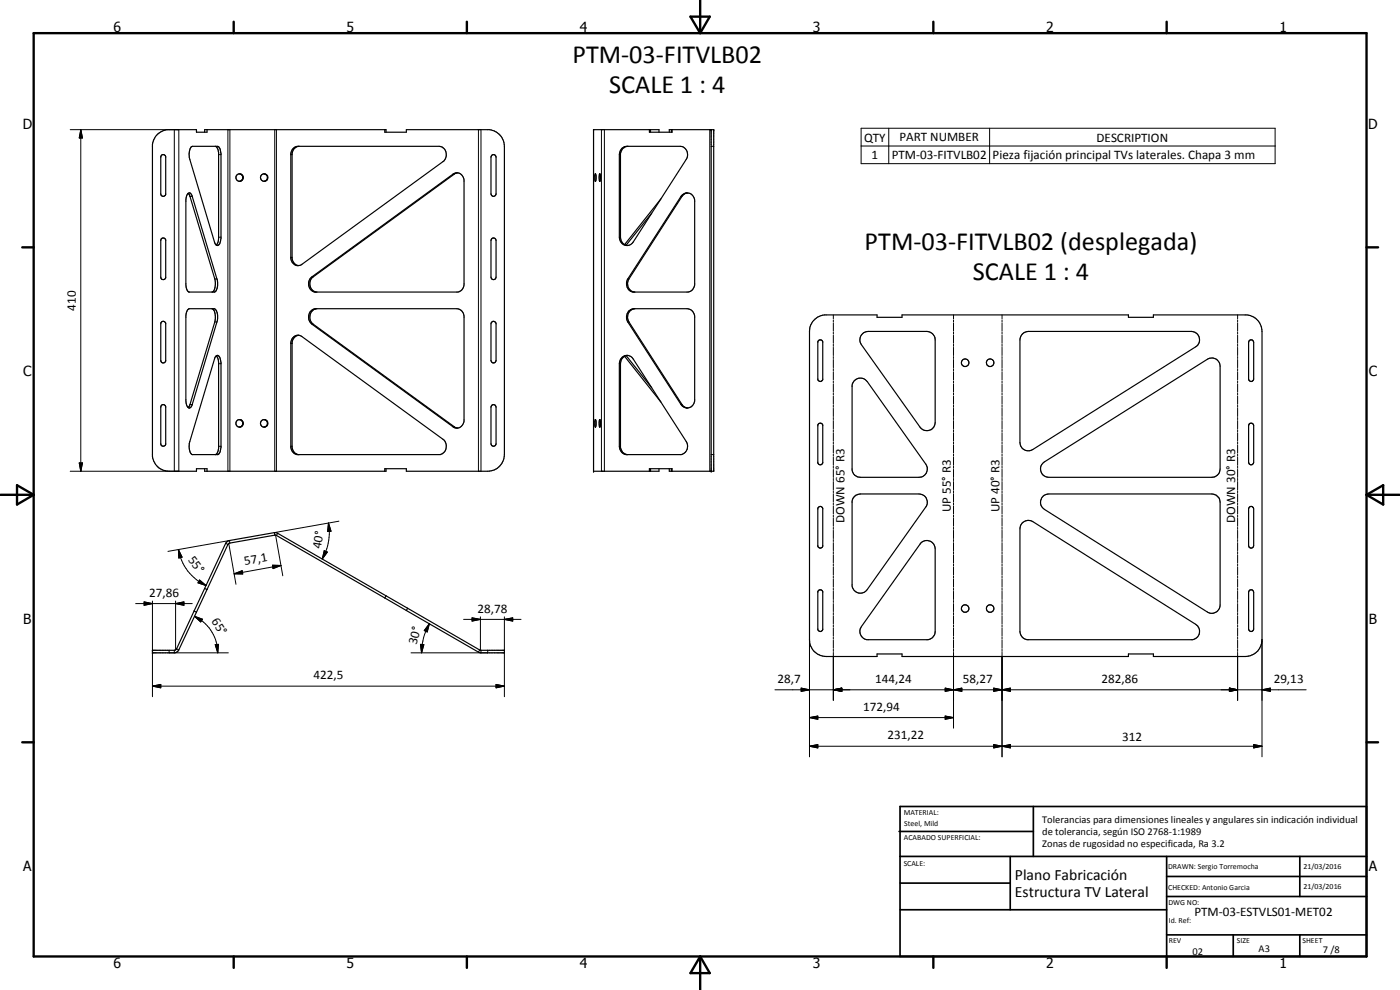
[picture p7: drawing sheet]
<svg xmlns="http://www.w3.org/2000/svg" width="420mm" height="297mm" viewBox="0 0 420 297" stroke-linecap="round" stroke-linejoin="round" font-family="sans-serif">
<g fill="none" stroke="#000" stroke-width=".35">
<path d="M61.4 39.7v-.8h54.5v.8M62.1 38.9v.8h-3.1v-.8h-8.8a5.1 5.1 0 0 0-4.4 4.4v93.6a5 5 0 0 0 4.9 4.5h8.3v-.8h3.1v.8M115.5 38.9v.8h6.5v-.8h24.9a5.1 5.1 0 0 1 4.5 5v92.5a5 5 0 0 1-5 5h-24.4v-.8h-6.5v.8M194.9 38.9v.8h6.8v-.8M195.2 38.9v.8M197.8 39.7v-.8h-19.7v102.5h19.7v-.8M200.9 39.7v-.8h13.3v102.5h-13.3v-.8M201.5 38.9v.8M213.4 38.9v102.5M48.5 46.6l.7-.2 .5 .5v11.4a.75 .75 0 0 1-.8 .6 .75 .75 0 0 1-.7-.7v-11zM56.4 58l.7-.1 .5 .7 7.6 25.4 .1 1.8a2.4 2.4 0 0 1-.9 1.8h-7.7l-.5-.4-.3-1-.1-26.2 .2-1.3zM56.5 58l.5 .9 7.5 25.1a3.9 3.9 0 0 1-.8 3.6"/>
<path d="M57.4 44.1l.4-.2h7.4a2.01 2.01 0 0 1 1.1 2.1v25.5a1.85 1.85 0 0 1-1.1 2.2l-.5-.3-.3-.8-7.4-24.8a4.7 4.7 0 0 1 .4-3.7zM64.6 43.9a1.89 1.89 0 0 1 1 1.8v25.8l-.2 1.1-.5 .9M72.1 52.2l.2 .1M72.5 52.4a1.13 1.13 0 0 1 .4 1.2 1.13 1.13 0 0 1-1.1 .8M79.4 52.2a1.12 1.12 0 0 1 .9 1.2 1.12 1.12 0 0 1-1.1 1M89.4 43.9h42.4a2.56 2.56 0 0 1 2.1 1.9 2.56 2.56 0 0 1-1 2.7l-42.3 30.8a2.14 2.14 0 0 1-3.3-1.7v-31.6a2.34 2.34 0 0 1 2.5-2.1M89.5 43.9a2.23 2.23 0 0 0-1.8 2.1v31.6a2.27 2.27 0 0 0 1.9 2.1M137.3 51.9l-.7 .2-42.6 31a2.62 2.62 0 0 0 .8 4.5M147.6 46.6a.74 .74 0 0 1 .8-.2 .74 .74 0 0 1 .5 .8v11a.76 .76 0 0 1-.8 .7 .76 .76 0 0 1-.7-.7v-11zM178.7 52.2l.2 .5-.2 1.7-.2-.5zM179.9 52.2l.3 .8-.2 1.4-.2-.8zM187.9 43.9a2.44 2.44 0 0 0-2 2.5v24.8a2.45 2.45 0 0 0 2.4 2.5"/>
<path d="M187.9 43.9h16.2a2.51 2.51 0 0 1 1.8 3.9l-15.9 24.8-.7 .8-1 .3M187.9 44a2.48 2.48 0 0 0-1.7 2v25.2a2.61 2.61 0 0 0 1.5 2.3M188.5 43.9l-.6 .1M198.4 59.6l-11 13.8M204.6 58.6a2.23 2.23 0 0 1 2.4-.6 2.23 2.23 0 0 1 1.5 2v25.5a2.4 2.4 0 0 1-2 2.1h-16.6a2.59 2.59 0 0 1-1.5-3.9zM206.4 57.9l-1 .3-.7 .7-15.9 24.8a2.54 2.54 0 0 0 1.5 3.9M48.3 71.8l.9-.4 .5 .6v11.4a.75 .75 0 0 1-.8 .5 .75 .75 0 0 1-.7-.8zM147.5 71.8a.76 .76 0 0 1 .8-.4 .76 .76 0 0 1 .6 .7v11a.76 .76 0 0 1-.8 .8 .76 .76 0 0 1-.7-.8zM188 73.6l.3 .1M195.6 64l-7.7 9.6M48.3 96.8a.78 .78 0 0 1 .8-.4 .78 .78 0 0 1 .6 .5v11.4a.75 .75 0 0 1-.8 .6 .75 .75 0 0 1-.7-.7zM56.5 92.8l7.8-.2a1.95 1.95 0 0 1 1 1.9l-.1 1.8-7.5 25.1a.81 .81 0 0 1-.5 .9 .81 .81 0 0 1-1-.4l-.4-1.6v-25.5l.2-1.3z"/>
<path d="M63.6 92.6a2.08 2.08 0 0 1 1 2.3l-.1 1.7-7.5 24.8-.5 .9M93 93.6l.8-.7 1-.3h42.3a2.32 2.32 0 0 1 2.2 2.2v31.6a2.13 2.13 0 0 1-3.3 1.7l-42.4-30.8a2.82 2.82 0 0 1-.6-3.7zM93.1 83.5l42.9-31.3a2.1 2.1 0 0 1 3.3 1.8v31.5l-.2 .7-.8 1-.9 .4h-43a2.63 2.63 0 0 1-1.3-4.1zM95.2 92.6a2.61 2.61 0 0 0-2.1 2 2.61 2.61 0 0 0 .9 2.7l42.6 30.9 .7 .2M147.5 96.8a.76 .76 0 0 1 .8-.4 .76 .76 0 0 1 .6 .8v11a.76 .76 0 0 1-.8 .7 .76 .76 0 0 1-.7-.7zM190.3 92.6a2.55 2.55 0 0 0-1.9 4l16 24.8 1 .9 1 .1M190.3 92.6h15.9a2.41 2.41 0 0 1 2.3 2.2v25.5a2.45 2.45 0 0 1-2.1 2.1M190.3 92.7a2.54 2.54 0 0 0-1.5 3.9l15.9 24.8a2.17 2.17 0 0 0 1.7 1M190.6 92.6l-.3 .1M244.2 96.1l1.2-1 2-.6h15.8v.7h7.5v-.7h68v.7h7.4v-.7h28.2a5 5 0 0 1 4.4 4.9v92.5a5 5 0 0 1-5 5.1h-27.6v-.8h-7.4v.8h-68v-.8h-7.5v.8h-15.3a5 5 0 0 1-5-5.1v-92.5l.3-1.5zM64.7 106.9a.83 .83 0 0 1 1-.1 .83 .83 0 0 1 .4 .9l.2 1.1-.1 25.8a2.04 2.04 0 0 1-.8 1.8h-7.7a3.8 3.8 0 0 1-.7-3.9zM64.9 106.8l.5 .9 .2 1.1v25.8a2.19 2.19 0 0 1-.9 1.8"/>
<path d="M87.9 101.3a1.96 1.96 0 0 1 2.7-.3l42.3 30.8a2.65 2.65 0 0 1-.8 4.6h-43a2.4 2.4 0 0 1-1.8-2.2v-31.5zM89.6 100.6a2.38 2.38 0 0 0-1.9 2.1v31.5a2.4 2.4 0 0 0 1.8 2.2M186.7 107.2a2.16 2.16 0 0 1 3.3 .5l15.9 24.8a2.6 2.6 0 0 1-1.5 3.9h-16.5a2.54 2.54 0 0 1-2-2.5v-24.8l.4-1.4zM187.4 106.9l11 13.7M187.9 106.7l7.7 9.6M188.3 106.6a2.5 2.5 0 0 0-2.1 2.5v25.1a2.47 2.47 0 0 0 2 2.2M245.6 102.2a.78 .78 0 0 1 1.3 .3v11.4a.77 .77 0 0 1-.7 .6 .77 .77 0 0 1-.8-.6v-11.4zM256.4 114.3a2.53 2.53 0 0 1 3.9 .2l17.5 24.7a2.49 2.49 0 0 1 .2 2.7 2.49 2.49 0 0 1-2.2 1.3h-17.6a2.47 2.47 0 0 1-2.5-2.1v-25.5zM258.9 100.1l1.7-.7h17.6a2.52 2.52 0 0 1 2.5 2.6v24.7a2.51 2.51 0 0 1-1.8 2.4 2.51 2.51 0 0 1-2.8-.9l-17.6-24.8a2.52 2.52 0 0 1 .4-3.3zM306.7 100.3l.9-.6 1-.3h48.9a2.5 2.5 0 0 1 2.4 1.9 2.5 2.5 0 0 1-1.1 2.8l-48.8 30.8a2.51 2.51 0 0 1-3.9-2.1v-30.8zM374.9 102.2l.8-.2 .5 .7v11a.76 .76 0 0 1-.7 .8 .76 .76 0 0 1-.8-.8v-11zM48.5 121.6l.7-.2 .5 .6v11.3a.76 .76 0 0 1-.8 .6 .76 .76 0 0 1-.7-.8v-10.9z"/>
<path d="M71.8 125.9a1.13 1.13 0 0 0-1 1.1 1.13 1.13 0 0 0 1 1.1M71.8 125.9a1.13 1.13 0 0 1 1.1 1.1 1.13 1.13 0 0 1-1.1 1.1M71.8 125.9h.3M72.1 128.1h-.3M72.3 126a1.13 1.13 0 0 1 .7 1 1.13 1.13 0 0 1-.7 1.1M79.2 125.9a1.12 1.12 0 0 1 1.1 1.1 1.12 1.12 0 0 1-1.1 1.1M79.2 125.9a1.13 1.13 0 0 0-1 1.1 1.13 1.13 0 0 0 1 1.1M79.2 125.9h.2M79.4 128.1h-.2M79.7 126a1.13 1.13 0 0 1 .7 1 1.13 1.13 0 0 1-.7 1.1M147.6 121.6a.74 .74 0 0 1 .8-.1 .74 .74 0 0 1 .5 .7v10.9a.76 .76 0 0 1-.8 .8 .76 .76 0 0 1-.7-.8v-10.9zM178.6 125.9l.3 .6-.2 1.6-.2-.5z"/>
<path d="M179.9 125.9l.3 .8-.2 1.4-.2-.7zM245.6 127.2l.9-.2 .4 .5v11.4a.76 .76 0 0 1-.7 .6 .76 .76 0 0 1-.8-.6v-11.4zM313.1 138.8l49.3-31a2.48 2.48 0 0 1 3.8 2.1v30.8a2.51 2.51 0 0 1-2.5 2.5h-48.9a2.51 2.51 0 0 1-2.4-1.6 2.51 2.51 0 0 1 .7-2.8zM374.9 127.2a.78 .78 0 0 1 .9-.2 .78 .78 0 0 1 .4 .7v11a.76 .76 0 0 1-.7 .8 .76 .76 0 0 1-.8-.8v-11zM61.4 140.6v.8h54.5v-.8M194.9 141.4v-.8h6.8v.8M195.2 140.6v.8M201.5 140.6v.8M245.5 152.3a.76 .76 0 0 1 .8-.4 .76 .76 0 0 1 .6 .6v11.4a.77 .77 0 0 1-.7 .6 .77 .77 0 0 1-.8-.6zM256.6 148.8l1.6-.6h17.6a2.47 2.47 0 0 1 2.2 1.3 2.47 2.47 0 0 1-.2 2.6l-17.5 24.8a2.5 2.5 0 0 1-2.7 1 2.5 2.5 0 0 1-1.9-2v-25.5l.2-.8zM306.8 156.9l.3-.2a2.47 2.47 0 0 1 2.9-.2l48.8 30.8a2.52 2.52 0 0 1 1.2 2.7 2.52 2.52 0 0 1-2.1 1.9h-49.6a2.58 2.58 0 0 1-2.2-2.4v-30.8l.3-1.2zM313 148.9l.7-.4 1.1-.3h48.9a2.46 2.46 0 0 1 2.5 2.5v30.8a2.5 2.5 0 0 1-3.8 2.1l-49-30.8a2.52 2.52 0 0 1-.4-3.9z"/>
<path d="M374.9 152.2a.76 .76 0 0 1 .9-.2 .76 .76 0 0 1 .4 .7v11a.76 .76 0 0 1-.7 .8 .76 .76 0 0 1-.8-.8v-11zM61.4 176.6l.7 .3M62.1 176.9l-8.8 18.6-1 .4h-6.5v-.8h6.5l.6-.2 5.3-11.6M62.1 176.9l6.6-13.8 13.9-2.6 32.9 18.9M115.5 179.4l6.5 3.8M115.9 178.8l-32.6-18.8-1-.2-13.4 2.4-.8 .4-9.9 20.7M115.9 178.8l-.4 .6M115.9 178.8l6.4 3.7M245.6 177.2l.9-.2 .4 .5v11.4a.76 .76 0 0 1-.7 .6 .76 .76 0 0 1-.8-.6v-11.4zM276.3 162.9a2.51 2.51 0 0 1 2.8-.6 2.51 2.51 0 0 1 1.6 2.4v24.8a2.48 2.48 0 0 1-2.2 2.4h-18.3a2.54 2.54 0 0 1-1.7-3.9zM374.9 177.2a.78 .78 0 0 1 .9-.2 .78 .78 0 0 1 .4 .7v11a.76 .76 0 0 1-.7 .8 .76 .76 0 0 1-.8-.8v-11zM58.2 183.3l.8 .4"/>
<path d="M122.3 182.5l21.7 12.5 7.4 .1v.8l-7.6-.1-21.8-12.6M122.3 182.5l-.3 .7"/>
<circle cx="71.8" cy="53.3" r="1.07"/>
<circle cx="79.3" cy="53.3" r="1.13"/>
<circle cx="289.7" cy="108.8" r="1.13"/>
<circle cx="297.1" cy="108.8" r="1.14"/>
<circle cx="289.7" cy="182.6" r="1.12"/>
<circle cx="297.2" cy="182.6" r="1.13"/>
</g>
<g fill="none" stroke="#000" stroke-width=".3">
<path d="M21.1 38.9h32.6v102.5h-32.6M24.2 38.9l.6 2.5h-1zM24.2 38.9v102.5M52.3 38.9v102.5M68.4 38.9v102.5M69 38.9v102.5M82.5 38.9v102.5M83 38.9v102.5M143.6 38.9v102.5M144.3 38.9v102.5M178.1 38.9v102.5M180.5 38.9v102.5"/>
<path d="M181.4 38.9v102.5M213 38.9v102.5M258.4 38.5h124.3v10.6h-124.3zM266.7 38.5v10.6M297 38.5v10.6M57 58.9h.7M65.6 46.4h.7M87.3 46.4h.4M136 52.2h.3M185.9 46.4h.3M204.4 58.9h.3M213.4 43.9h.8"/>
<path d="M258.4 43.8h124.3M65.6 71.2h.7M87.3 77.2h.4M185.9 71.2h.3M64.5 83.7h.6M64.5 96.6h.6M93.6 97.3h.4M93.6 83.1h.4M188.4 83.7h.4M188.4 96.6h.4M250.1 94.5v1.2M250.1 96v.6"/>
<path d="M250.1 96.9v2.5M250.1 99.7v.5M286.2 94.5v1.2M286.2 96v.6M286.2 96.9v2.5M286.2 99.7v.5M300.7 94.5v1.2M300.7 96v.6M300.7 96.9v2.5M300.7 99.7v.5M371.4 94.5v1.2M371.4 96v.6"/>
<path d="M371.4 96.9v2.5M371.4 99.7v.5M65.6 109.1h.7M87.3 103.1h.4M185.9 109.1h.3M250.1 100.6v2.4M250.1 103.3v.6M250.1 104.2v2.5M250.1 107v.6M250.1 107.9v2.4M250.1 110.6v.7M250.1 111.5v2.5"/>
<path d="M250.1 114.3v.6M250.1 115.2v2.4M250.1 117.9v.6M250.1 118.9v2.4M286.2 100.6v2.4M286.2 103.3v.6M286.2 104.2v2.5M286.2 107v.6M286.2 107.9v2.4M286.2 110.6v.7M286.2 111.5v2.5M286.2 114.3v.6"/>
<path d="M286.2 115.2v2.4M286.2 117.9v.6M286.2 118.9v2.4M300.7 100.6v2.4M300.7 103.3v.6M300.7 104.2v2.5M300.7 107v.6M300.7 107.9v2.4M300.7 110.6v.7M300.7 111.5v2.5M300.7 114.3v.6M300.7 115.2v2.4"/>
<path d="M300.7 117.9v.6M300.7 118.9v2.4M371.4 100.6v2.4M371.4 103.3v.6M371.4 104.2v2.5M371.4 107v.6M371.4 107.9v2.4M371.4 110.6v.7M371.4 111.5v2.5M371.4 114.3v.6M371.4 115.2v2.4M371.4 117.9v.6"/>
<path d="M371.4 118.9v2.4M23.8 138.9h1l-.6 2.5zM57 121.4h.7M65.6 133.9h.7M87.3 133.9h.4M136 128.1h.3M185.9 133.9h.3M204.4 121.4h.3M213.4 136.4h.8M250.1 121.6v.6M250.1 122.5v2.5M250.1 125.3v.6"/>
<path d="M250.1 126.2v2.5M250.1 128.9v.6M250.1 129.8v2.5M250.1 132.6v.6M250.1 133.5v2.4M250.1 136.3v.6M250.1 137.2v2.4M250.1 139.9v.6M286.2 121.6v.6M286.2 122.5v2.5M286.2 125.3v.6M286.2 126.2v2.5"/>
<path d="M286.2 128.9v.6M286.2 129.8v2.5M286.2 132.6v.6M286.2 133.5v2.4M286.2 136.3v.6M286.2 137.2v2.4M286.2 139.9v.6M300.7 121.6v.6M300.7 122.5v2.5M300.7 125.3v.6M300.7 126.2v2.5M300.7 128.9v.6"/>
<path d="M300.7 129.8v2.5M300.7 132.6v.6M300.7 133.5v2.4M300.7 136.3v.6M300.7 137.2v2.4M300.7 139.9v.6M371.4 121.6v.6M371.4 122.5v2.5M371.4 125.3v.6M371.4 126.2v2.5M371.4 128.9v.6M371.4 129.8v2.5"/>
<path d="M371.4 132.6v.6M371.4 133.5v2.4M371.4 136.3v.6M371.4 137.2v2.4M371.4 139.9v.6M98.6 156.9l.7 2.5-1 .1zM98.6 156.9a16.1 16.1 0 0 1-1.9 10.8M101.7 156.4l-19.4 3.4 .2 .8M250.1 140.8v2.5M250.1 143.6v.6M250.1 144.5v2.4M250.1 147.2v.6"/>
<path d="M250.1 148.1v2.5M250.1 150.9v.6M250.1 151.8v2.4M250.1 154.6v.6M250.1 155.5v2.4M250.1 158.2v.6M250.1 159.1v2.5M286.2 140.8v2.5M286.2 143.6v.6M286.2 144.5v2.4M286.2 147.2v.6M286.2 148.1v2.5"/>
<path d="M286.2 150.9v.6M286.2 151.8v2.4M286.2 154.6v.6M286.2 155.5v2.4M286.2 158.2v.6M286.2 159.1v2.5M300.7 140.8v2.5M300.7 143.6v.6M300.7 144.5v2.4M300.7 147.2v.6M300.7 148.1v2.5M300.7 150.9v.6"/>
<path d="M300.7 151.8v2.4M300.7 154.6v.6M300.7 155.5v2.4M300.7 158.2v.6M300.7 159.1v2.5M371.4 140.8v2.5M371.4 143.6v.6M371.4 144.5v2.4M371.4 147.2v.6M371.4 148.1v2.5M371.4 150.9v.6M371.4 151.8v2.4"/>
<path d="M371.4 154.6v.6M371.4 155.5v2.4M371.4 158.2v.6M371.4 159.1v2.5M53.5 164.9l1.1 2.3-.9 .2zM53.5 164.9a14.4 14.4 0 0 0 8.3 10.8M59.9 174l1.9 1.7-2.4-.8zM67.7 163l.7 .4M68.7 163.1l2.1 12.2M69 162.9l-.1-.7-18.5 3.2M70.3 172.2l2.4-1 .1 1zM81.8 169.6l2.5 .1-2.4 .9z"/>
<path d="M82.7 160.6l2.2 12.2M83.3 160l-.3 .7M84.3 169.7l-14 2.5M97.3 165.2l.9 .5-1.5 2zM250.1 161.9v.6M250.1 162.8v2.4M250.1 165.5v.7M250.1 166.5v2.4M250.1 169.2v.6M250.1 170.1v2.5M250.1 172.8v.7M250.1 173.8v2.4"/>
<path d="M250.1 176.5v.6M250.1 177.4v2.5M286.2 161.9v.6M286.2 162.8v2.4M286.2 165.5v.7M286.2 166.5v2.4M286.2 169.2v.6M286.2 170.1v2.5M286.2 172.8v.7M286.2 173.8v2.4M286.2 176.5v.6M286.2 177.4v2.5"/>
<path d="M300.7 161.9v.6M300.7 162.8v2.4M300.7 165.5v.7M300.7 166.5v2.4M300.7 169.2v.6M300.7 170.1v2.5M300.7 172.8v.7M300.7 173.8v2.4M300.7 176.5v.6M300.7 177.4v2.5M371.4 161.9v.6M371.4 162.8v2.4"/>
<path d="M371.4 165.5v.7M371.4 166.5v2.4M371.4 169.2v.6M371.4 170.1v2.5M371.4 172.8v.7M371.4 173.8v2.4M371.4 176.5v.6M371.4 177.4v2.5M40.7 181.1h17M43.3 180.6l2.5 .5-2.5 .5zM45.8 180.3v14.8M45.8 195.9v13.1"/>
<path d="M50.7 195.1v.8h17.8M52.3 195.1v.8M52.7 181.1l2.5-.5v1zM52.7 180.3v14.7M53 194.7l.7 .3M58.4 184.9l2.4 .9-.6 .8zM58.4 184.9a12.2 12.2 0 0 1 7 11M64.6 193.4l1-.1-.2 2.6zM126.2 193.3l1 .1-.7 2.5zM128.9 187.2l-.7 2.4-.9-.4zM128.9 187.2a17.5 17.5 0 0 0-2.4 8.7M139.1 185.8h17.3"/>
<path d="M141.7 185.4l2.5 .4-2.5 .6zM144 195l-.4 .7M144.2 185.1v10M144.3 195.1v.8M146.4 195.1v.8h-23.1M151.4 185.8l2.5-.4v1zM151.4 185.1v10M151.4 195.9v13.1M242.9 191.9v35.2M250.1 180.2v.6M250.1 181.1v2.4M250.1 183.8v.6"/>
<path d="M250.1 184.7v2.5M250.1 187.5v.6M250.1 188.4v2.5M250.1 191.2v.6M250.1 192.1v2.4M250.1 194.8v.7M250.1 195.7v14.4M286.2 180.2v.6M286.2 181.1v2.4M286.2 183.8v.6M286.2 184.7v2.5M286.2 187.5v.6"/>
<path d="M286.2 188.4v2.5M286.2 191.2v.6M286.2 192.1v2.4M286.2 194.8v.7M286.2 195.7v22.8M300.7 180.2v.6M300.7 181.1v2.4M300.7 183.8v.6M300.7 184.7v2.5M300.7 187.5v.6M300.7 188.4v2.5M300.7 191.2v.6"/>
<path d="M300.7 192.1v2.4M300.7 194.8v.7M300.7 195.7v31.4M371.4 180.2v.6M371.4 181.1v2.4M371.4 183.8v.6M371.4 184.7v2.5M371.4 187.5v.6M371.4 188.4v2.5M371.4 191.2v.6M371.4 192.1v2.4M371.4 194.8v.7"/>
<path d="M371.4 195.7v14.4M378.7 191.9v35.2M45.8 205.9l2.4-.5v1zM45.8 205.9h105.6M148.9 205.4l2.5 .5-2.5 .5zM232.6 207h159.4M240.4 206.5l2.5 .5-2.5 .4zM242.9 215.3l2.5-.5v1zM242.9 215.3h43.3M250.1 207l2.5-.5v.9zM283.7 206.5l2.5 .5-2.5 .4zM283.7 214.8l2.5 .5-2.5 .5z"/>
<path d="M286.2 207l2.5-.5v.9zM298.2 206.5l2.5 .5-2.5 .4zM300.7 207l2.5-.5v.9zM369 206.5l2.4 .5-2.4 .4zM378.7 207l2.5-.5v.9zM242.9 223.9l2.5-.5v1zM242.9 223.9h135.8M298.2 223.4l2.5 .5-2.5 .5zM298.2 223.4v1l5-1v1zM300.7 223.9l2.5-.5v1zM376.2 223.4l2.5 .5-2.5 .5z"/>
</g>
<g fill="#000">
<circle cx="178.1" cy="38.9" r=".18"/>
<circle cx="213.4" cy="38.9" r=".18"/>
<circle cx="214.2" cy="38.9" r=".18"/>
<circle cx="178.1" cy="141.4" r=".18"/>
<circle cx="213.4" cy="141.4" r=".18"/>
<circle cx="45.8" cy="195.9" r=".18"/>
<circle cx="45.8" cy="195.1" r=".18"/>
</g>
<g fill="none" stroke="#000" stroke-width=".71">
<path d="M10.1 9.9h400v277.1h-400zM70.1 6.5v3.4M140.1 6.5v3.4M207.2 5h5.8l-2.9 4.9zM210.1 0v9.9M280.1 6.5v3.4M350.1 6.5v3.4M6.7 74.2h3.4M410.1 74.2h3.5M.1 148.5h10M5.1 145.6l5 2.9-5 2.9zM410.1 148.5h10"/>
<path d="M410.1 148.5l5-2.9v5.8zM6.7 222.7h3.4M410.1 222.7h3.5M70.1 287v3.4M140.1 287v3.4M210.1 287v10M210.1 287l2.9 5h-5.8zM280.1 287v3.4M350.1 287v3.4"/>
</g>
<g fill="none" stroke="#000" stroke-width=".51">
<path d="M269.8 249.5h40.3M270.1 242h140v45h-140zM270.1 257h140M303.2 257v16M310.1 242v15M350.1 257v30M390.1 257v12M270.1 265h33.1M270.1 273h80M350.1 269h60M350.1 263h60M350.1 280.5h60"/>
<path d="M370.1 280.5v6.5M390.1 280.5v6.5"/>
</g>
<g fill="#000">
<path d="M24.2 38.9l.6 2.5h-1zM23.8 138.9h1l-.6 2.5zM98.6 156.9l.7 2.5-1 .1zM53.5 164.9l1.1 2.3-.9 .2zM59.9 174l1.9 1.7-2.4-.8zM70.3 172.2l2.4-1 .1 1zM81.8 169.6l2.5 .1-2.4 .9zM97.3 165.2l.9 .5-1.5 2zM43.3 180.6l2.5 .5-2.5 .5zM52.7 181.1l2.5-.5v1zM58.4 184.9l2.4 .9-.6 .8zM64.6 193.4l1-.1-.2 2.6z"/>
<path d="M126.2 193.3l1 .1-.7 2.5zM128.9 187.2l-.7 2.4-.9-.4zM141.7 185.4l2.5 .4-2.5 .6zM151.4 185.8l2.5-.4v1zM45.8 205.9l2.4-.5v1zM148.9 205.4l2.5 .5-2.5 .5zM240.4 206.5l2.5 .5-2.5 .4zM242.9 215.3l2.5-.5v1zM250.1 207l2.5-.5v.9zM283.7 206.5l2.5 .5-2.5 .4zM283.7 214.8l2.5 .5-2.5 .5zM286.2 207l2.5-.5v.9z"/>
<path d="M298.2 206.5l2.5 .5-2.5 .4zM300.7 207l2.5-.5v.9zM369 206.5l2.4 .5-2.4 .4zM378.7 207l2.5-.5v.9zM242.9 223.9l2.5-.5v1zM298.2 223.4l2.5 .5-2.5 .5zM300.7 223.9l2.5-.5v1zM376.2 223.4l2.5 .5-2.5 .5z"/>
</g>
<g font-size="7.9">
<text x="171.8" y="19">PTM-03-FITVLB02</text>
<text x="182.8" y="28">SCALE 1 : 4</text>
<text x="259.4" y="75">PTM-03-FITVLB02 (desplegada)</text>
<text x="292" y="84">SCALE 1 : 4</text>
</g>
<g font-size="4.7">
<text x="304.6" y="263.9">Plano Fabricación</text>
<text x="304.6" y="269.3">Estructura TV Lateral</text>
</g>
<g font-size="4.2">
<text x="34" y="9.6">6</text>
<text x="104" y="9.6">5</text>
<text x="174" y="9.6">4</text>
<text x="244" y="9.6">3</text>
<text x="314" y="9.6">2</text>
<text x="384" y="9.6">1</text>
<text x="6.8" y="38.7">D</text>
<text x="410.6" y="38.7">D</text>
<text x="7" y="112.9">C</text>
<text x="410.8" y="112.9">C</text>
<text x="7" y="187.1">B</text>
<text x="410.8" y="187.1">B</text>
<text x="7" y="261.4">A</text>
<text x="410.8" y="261.4">A</text>
<text x="34" y="290.4">6</text>
<text x="104" y="290.4">5</text>
<text x="174" y="290.4">4</text>
<text x="244" y="290.4">3</text>
<text x="314" y="290.4">2</text>
<text x="384" y="290.4">1</text>
</g>
<g font-size="3.9">
<text x="259.3" y="42.5">QTY</text>
<text x="261.6" y="47.8">1</text>
<text x="267.6" y="47.8">PTM-03-FITVLB02</text>
<text x="269.9" y="42.4">PART NUMBER</text>
<text x="297.9" y="47.8">Pieza fijación principal TVs laterales. Chapa 3 mm</text>
<text x="329.1" y="42.5">DESCRIPTION</text>
<text x="22.7" y="93.2" transform="rotate(-90 22.7 93.2)">410</text>
<text x="285.4" y="153.6" transform="rotate(-90 285.4 153.6)">UP 55° R3</text>
<text x="299.9" y="153.6" transform="rotate(-90 299.9 153.6)">UP 40° R3</text>
<text x="253.5" y="156.9" transform="rotate(-90 253.5 156.9)">DOWN 65° R3</text>
<text x="370.7" y="156.9" transform="rotate(-90 370.7 156.9)">DOWN 30° R3</text>
<text x="96.3" y="164.8" transform="rotate(-80 96.3 164.8)">40°</text>
<text x="56.3" y="168" transform="rotate(52 56.3 168)">55°</text>
<text x="73.5" y="169.5" transform="rotate(-10 73.5 169.5)">57,1</text>
<text x="44.8" y="179">27,86</text>
<text x="143.3" y="183.8">28,78</text>
<text x="63.4" y="186.3" transform="rotate(58 63.4 186.3)">65°</text>
<text x="125" y="193.5" transform="rotate(-75 125 193.5)">30°</text>
<text x="94.1" y="203.8">422,5</text>
<text x="233.4" y="204.9">28,7</text>
<text x="262.7" y="204.9">144,24</text>
<text x="289" y="204.9">58,27</text>
<text x="330.6" y="204.9">282,86</text>
<text x="382.3" y="204.9">29,13</text>
<text x="259.1" y="213.3">172,94</text>
<text x="266.3" y="221.9">231,22</text>
<text x="336.7" y="222.4">312</text>
<text x="358.5" y="275">PTM-03-ESTVLS01-MET02</text>
</g>
<g font-size="3.1">
<text x="312.7" y="246.8">Tolerancias para dimensiones lineales y angulares sin indicación individual</text>
<text x="312.7" y="250.4">de tolerancia, según ISO 2768-1:1989</text>
<text x="312.7" y="254">Zonas de rugosidad no especificada, Ra 3.2</text>
<text x="357.9" y="286.4">02</text>
<text x="377.7" y="285.6">A3</text>
<text x="397" y="285.9">7 /8</text>
</g>
<g font-size="2.4">
<text x="271.2" y="244.4">MATERIAL:</text>
<text x="271.3" y="252">ACABADO SUPERFICIAL:</text>
<text x="271.4" y="247.9">Steel, Mild</text>
<text x="271.2" y="259.7">SCALE:</text>
<text x="350.6" y="260.8">DRAWN: Sergio Torremocha</text>
<text x="391.2" y="260.6">21/03/2016</text>
<text x="350.6" y="267">CHECKED: Antonio Garcia</text>
<text x="391.2" y="266.7">21/03/2016</text>
<text x="350.6" y="271.4">DWG NO:</text>
<text x="350.8" y="276.9">Id. Ref:</text>
<text x="350.8" y="282.8">REV</text>
<text x="371.2" y="282.9">SIZE</text>
<text x="390.9" y="282.9">SHEET</text>
</g>
</svg>
